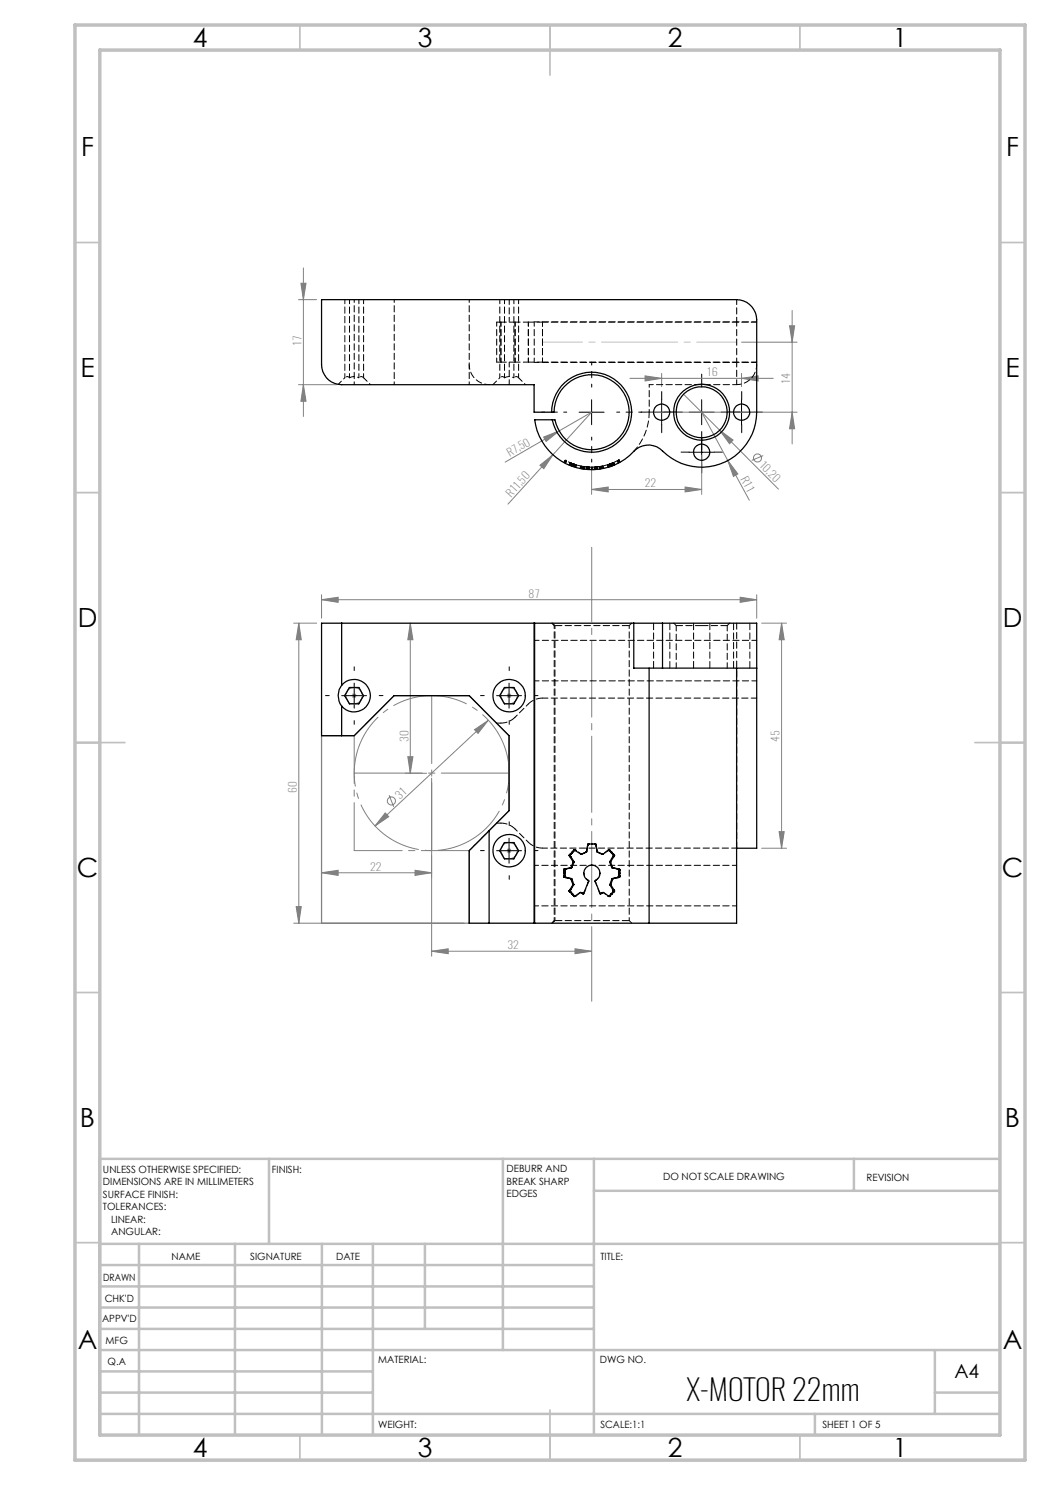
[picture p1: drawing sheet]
<svg xmlns="http://www.w3.org/2000/svg" width="210mm" height="297mm" viewBox="0 0 210 297" stroke-linecap="round" stroke-linejoin="round" font-family="sans-serif">
<g fill="none" stroke="#808080" stroke-width=".2">
<path d="M59.7 59.9h3.6M60.2 56.7h1l-.5 3.2zM60.7 53.6v29.7M59.7 76.9h7.6M60.7 76.9l.5 3.4h-1zM126 75.7h28.7M129 75.2l3.3 .5-3.3 .5zM132.3 74.7v2.6M136.7 78.8l7.2 7.2M148.3 75.7l3.3-.5v1zM148.3 74.7v2.6M148.3 68.4h11.1"/>
<path d="M157.9 65.2h1l-.5 3.2zM158.4 62.1v26.7M108 93.1l2.6-2.2-1.8 2.8zM108.7 87.4l3.1-1.2-2.6 2.1zM111.8 86.2l-10.8 6.2M111.8 86.2l6.5-3.8-16.7 18.4M118.3 97.9l3.3-.5v1zM118.3 93.4v5.5M118.3 97.9h22M129.3 82.4h30.1M137 97.4l3.3 .5-3.3 .5zM140.3 91v7.9"/>
<path d="M140.3 82.4l5.3 9.7M143.9 86l2.7 2-.7 .8zM143.9 86l11.8 11.8M145.6 92.1l2 2.7-.9 .5zM145.6 92.1l4.3 7.9M152.6 91.1l-2.2 1M158.4 82.4l.5 3.4h-1zM64.3 119.9l3.3-.5v1.1zM64.3 119v4.6M64.3 119.9h87M148 119.4l3.3 .5-3.3 .6zM151.3 119v4.6"/>
<path d="M58.7 124.6h4.6M59.8 124.6l.5 3.3h-1.1zM59.8 124.6v60M70.3 139.1h1M70.5 138.8l.7 .7M70.8 138.6v1M71.2 138.8l-.7 .7M82.1 124.6v30.1M82.1 124.6l.5 3.3h-1zM101.3 139.1h1M101.5 138.8l.7 .7M101.8 138.6v1"/>
<path d="M102.2 138.8l-.7 .7M152.3 124.6h5M156.3 124.6l.5 3.3h-1zM156.3 124.6v45M77.8 159l.9 2.4M81.1 154.7h4.2M81.6 151.3h1l-.5 3.4zM86.3 155.6v35.6M94.9 145.9l2.7-1.8-2 2.6zM97.6 144.1l-22.6 21.1M64.3 174.6l3.3-.5v1zM64.3 174.6h22"/>
<path d="M77 162.6l.8 .7-2.8 1.9zM83 174.1l3.3 .5-3.3 .5zM101.3 170.1h1M101.5 169.8l.7 .7M101.8 169.6v1M102.2 169.8l-.7 .7M152.3 169.6h5M155.8 166.3h1l-.5 3.3zM58.7 184.6h34.1M59.2 181.3h1.1l-.5 3.3zM86.3 190.2l3.3-.4v.9zM86.3 190.2h32"/>
<path d="M115 189.8l3.3 .4-3.3 .5z"/>
<circle cx="151.5" cy="91.6" r=".82"/>
<circle cx="78.3" cy="160.2" r=".81"/>
</g>
<path d="M101.2 150.1a15.5 15.5 0 0 0-25.9-6.3 15.5 15.5 0 0 0 6.8 25.7 15.5 15.5 0 0 0 19.4-18.3l-.3-1.1" fill="none" stroke="#808080" stroke-width=".2" stroke-dasharray="15.2 1.3 1.3 1.3" stroke-dashoffset="6.6" stroke-linecap="butt"/>
<path d="M72.4 138.6a1.62 1.62 0 0 0-2.7-.6 1.62 1.62 0 0 0 .7 2.7 1.62 1.62 0 0 0 2-1.9v-.2M103.4 138.6a1.63 1.63 0 0 1-1.9 2.1 1.63 1.63 0 0 1-.9-2.6 1.63 1.63 0 0 1 2.7 .4l.1 .1M103.4 169.6a1.62 1.62 0 0 0-2.7-.6 1.62 1.62 0 0 0 .7 2.7 1.62 1.62 0 0 0 2-1.9v-.2" fill="none" stroke="#808080" stroke-width=".2" stroke-dasharray="15.2 1.3 1.3 1.3" stroke-dashoffset="12" stroke-linecap="butt"/>
<g fill="none" stroke="#000" stroke-width=".2" stroke-dasharray="15.2 1.3 1.3 1.3">
<path d="M132.3 79.9v-1.6M140.3 77.4v-2.6M148.3 79.9v-1.6M129.8 82.4h-1.6M132.3 84.9v1.7M134.8 82.4h1.7M135.3 82.4h-2.6M137.8 90.4h-1.6M140.3 87.4v2.6M140.3 87.9v-1.6M140.3 92.9v1.7M142.8 90.4h1.7"/>
<path d="M145.3 82.4h2.6M145.8 82.4h-1.6M148.3 84.9v1.7M150.8 82.4h1.7M65.8 139.1h-.7M70.8 134.1v-.7M75.8 139.1h.8M96.8 139.1h-.7M101.8 134.1v-.7M106.8 139.1h.8M70.8 144.1v.8M101.8 144.1v.8"/>
<path d="M96.8 170.1h-.7M101.8 165.1v-.7M101.8 175.1v.8M106.8 170.1h.8"/>
</g>
<path d="M118.3 77.4v-5M113.3 82.4h-5M118.3 87.4v5M123.3 82.4h5" fill="none" stroke="#000" stroke-width=".2" stroke-dasharray="15.2 1.3 1.3 1.3" stroke-dashoffset="14.6"/>
<g fill="none" stroke="#000" stroke-width=".2">
<path d="M118.3 79.9v5M132.3 79.9v5M140.3 79.9v5M148.3 79.9v5M115.8 82.4h5M129.8 82.4h5M137.8 82.4h5M137.8 90.4h5M140.3 87.9v5.1M145.8 82.4h5M68.3 139.1h5M70.8 136.6v5"/>
<path d="M99.3 139.1h5M101.8 136.6v5M99.3 170.1h5M101.8 167.6v5"/>
</g>
<path d="M108.5 68.4h38.8" fill="none" stroke="#c0c0c0" stroke-width=".2" stroke-dasharray="15.2 1.3 1.3 1.3" stroke-dashoffset="7.2"/>
<g fill="none" stroke="#c0c0c0" stroke-width=".35">
<path d="M60 5v5M110 5v10M160 5v5M15 48.5h5M200 48.5h5M15 98.5h5M200 98.5h5M15 148.5h10M195 148.5h10M15 198.5h5M200 198.5h5M15 248.5h5"/>
<path d="M200 248.5h5M60 287v5M110 282v10M160 287v5"/>
</g>
<g fill="none" stroke="#c0c0c0" stroke-width=".5">
<path d="M53.8 231.8v17M100.6 231.8v38.2M118.8 231.8v55.2M118.8 238.2h81.2M170.8 231.8v6.4M200 231.8h-180v55.2M20 248.8h180M20 257.3h98.8M20 253h98.8M27.8 248.8v38.2M47 248.8v38.2M64.4 248.8v38.2"/>
<path d="M74.6 248.8v38.2M85 248.8v17M20 265.8h98.8M20 261.5h98.8M20 278.5h54.6M20 274.3h54.6M20 270h180M187 278.5h13M187 270v12.8M20 282.8h180M163 282.8v4.2"/>
</g>
<path d="M15 5h190v287h-190zM20 10h180v277h-180z" fill="none" stroke="#c0c0c0" stroke-width=".7"/>
<path d="M69.9 137.5h1.9l.9 1.6-.9 1.7h-1.9l-1-1.7zM100.9 137.5h1.9l.9 1.6-.9 1.7h-1.9l-1-1.7zM64.3 147.1h6.5l8-8h15l8 8v15l-8 8v14.5h-29.5zM100.9 168.5h1.9l.9 1.6-.9 1.7h-1.9l-1-1.7z" fill="none" stroke="#808080" stroke-width=".25"/>
<path d="M86.3 139.1v31M70.8 154.6h31" fill="none" stroke="#808080" stroke-width=".2" stroke-dasharray="15.2 1.3 1.3 1.3" stroke-dashoffset="1.6"/>
<path d="M118.3 109.5v90.8" fill="none" stroke="#808080" stroke-width=".2" stroke-dasharray="15.2 1.3 1.3 1.3" stroke-dashoffset=".3"/>
<path d="M70.8 147.1v23M70.8 170.1h23" fill="none" stroke="#808080" stroke-width=".2" stroke-dasharray="15.2 1.3 1.3 1.3" stroke-dashoffset="5.6"/>
<g fill="#808080">
<path d="M108.7 87.4l3.1-1.2-2.6 2.1z"/>
<path d="M108 93.1l2.6-2.2-1.8 2.8z"/>
<path d="M145.6 92.1l2 2.7-.9 .5z"/>
<path d="M143.9 86l2.7 2-.7 .8z"/>
<path d="M158.4 82.4l.5 3.4h-1zM157.9 65.2h1l-.5 3.2z"/>
<path d="M83 174.1l3.3 .5-3.3 .5zM64.3 174.6l3.3-.5v1z"/>
<path d="M118.3 97.9l3.3-.5v1zM137 97.4l3.3 .5-3.3 .5zM129 75.2l3.3 .5-3.3 .5zM148.3 75.7l3.3-.5v1z"/>
<path d="M64.3 119.9l3.3-.5v1.1zM148 119.4l3.3 .5-3.3 .6z"/>
<path d="M86.3 190.2l3.3-.4v.9zM115 189.8l3.3 .4-3.3 .5z"/>
<path d="M94.9 145.9l.7 .8 2-2.6zM77 162.6l-2 2.6 2.8-1.9z"/>
<path d="M81.6 151.3h1l-.5 3.4zM82.1 124.6l.5 3.3h-1z"/>
<path d="M59.8 124.6l.5 3.3h-1.1zM59.2 181.3h1.1l-.5 3.3zM156.3 124.6l.5 3.3h-1zM155.8 166.3h1l-.5 3.3zM60.2 56.7h1l-.5 3.2zM60.7 76.9l.5 3.4h-1z"/>
</g>
<g fill="none" stroke="#000" stroke-width=".25">
<path d="M64.3 59.9h83a4.1 4.1 0 0 1 4 4.1v18.4a11.1 11.1 0 0 1-7.1 10.3 11.1 11.1 0 0 1-12.2-3 4 4 0 0 0-5.2 .6 11.5 11.5 0 0 1-12 3.1 11.5 11.5 0 0 1-7.9-9.4h4.1a7.5 7.5 0 0 0 11.7 4.5 7.5 7.5 0 0 0-.5-12.5 7.5 7.5 0 0 0-11.3 5.5l-.1 .9h-4v-5.5h-38.5a4 4 0 0 1-4-3.9zM110.3 82.4a8 8 0 0 1 11.6-7.1 8 8 0 0 1 1.3 13.5 8 8 0 0 1-12.7-4.8M68.3 137.1a3.3 3.3 0 0 1 4.8-.3 3.3 3.3 0 0 1 0 4.7 3.3 3.3 0 0 1-4.8-.3M68.3 137.1a3.4 3.4 0 0 0 0 4.1M68.3 124.6h-4v22.5h4M68.3 124.6h38.6M68.3 124.6v12.5M69.9 137.5h1.9l.2 .4 .7 1.2-.9 1.7h-1.9l-1-1.7zM100.9 137.5h1.9l.9 1.6-.9 1.7h-1.9l-.3-.4-.7-1.3zM106.8 124.6v60M106.9 124.6h19.9M106.9 124.6v60"/>
<path d="M126.8 124.6v9h5.7M126.8 124.6h5.7M129.8 133.6v51M132.5 133.6h18.8M132.5 124.6h18.8v45h-4M132.5 124.6v9M147.3 133.6v51h-17.5M68.3 147.1h2.5l8-8h15l8 8v15l-4 4M68.3 141.2v5.9M97.8 166.1l-4 4v14.5h4M97.8 166.1v18.5M100.9 168.5h1.9l.9 1.6-.9 1.7h-1.9l-.3-.4-.7-1.3z"/>
<path d="M112.8 175.4l.5 .1M112.8 173.9v1.5M112.8 175.4h.2M112.8 173.9h.2M112.8 174h.2M112.8 175.2h.2M112.8 174.2h.2M112.8 174.7h.2M112.8 174.6h.2M112.8 175.1h.2M113 175.5h.1M113 175.4l.1 .1"/>
<path d="M113 173.9v1.5M113.1 173.8l-.1 .1M113.1 173.8h-.1M113.1 175.5l1 .2M113.1 173.8h.2M113.1 175.5h.2M113.3 173.8l-.5 .1M113.3 175.5l1 .2M113.8 171v.1M113.8 178.1v.2M113.8 171.1l.2 .2M113.8 178.3l.5 .4"/>
<path d="M113.8 171h.3M113.8 178.3h.3M113.8 171.1h.2M113.8 178.1h.2M113.9 171.2h.2M113.9 178h.2M113.9 170.9h.2M113.9 178.4h.2M114 171.3l.6 1M114 177.9l-.2 .2M114 171.3h.2M114 177.9h.2"/>
<path d="M114 178.1l.1 .2M114 170.8h.2M114 171.1l.2 .2M114 178.4h.2M114.1 171l-.1 .1M114.1 178.3v.1M114.1 175.7l.1 .1M114.1 175.7h.2M114.1 173.6l-1 .2M114.1 178.4l.4 .3M114.1 170.9v.1M114.1 173.6h.2"/>
<path d="M114.2 175.8l.4 1.1M114.2 177.9l-.2 .2M114.2 171.3l.6 1M114.2 175.8h.2M114.2 173.5l-.1 .1M114.2 173.5h.2M114.3 175.7l.1 .1M114.3 170.6l-.5 .4M114.3 178.7l.1 .1M114.3 178.7h.2M114.3 173.6l-1 .2M114.3 170.6h.2"/>
<path d="M114.4 173.5l-.1 .1M114.4 170.5l-.1 .1M114.4 178.8l.3 .3M114.4 178.8h.1M114.4 175.8l.4 1.1M114.4 170.5h.1M114.5 178.7v.1M114.5 170.6l-.4 .3M114.5 178.8l.3 .3M114.5 170.5v.1M114.6 176.9v.1M114.6 177l-.6 .9"/>
<path d="M114.6 177h.1M114.6 176.9h.2M114.6 172.3v.2M114.6 172.5l-.4 1M114.6 172.5h.2M114.6 172.3h.2M114.7 170.2l-.3 .3M114.7 179.1v.1M114.7 170.2h.1M114.7 179.1h.1M114.7 170.1v.1M114.7 179.2l.1 .1"/>
<path d="M114.7 177l-.5 .9M114.7 170.1h.2l-.1 .1M114.8 176.9l-.1 .1M114.8 172.3v.2M114.8 179.1l.1 .1h-.2M114.8 172.5l-.4 1M114.8 170.2l-.3 .3M114.8 170l1.4 .8M114.8 170l-.1 .1M114.8 179.3h.1M114.8 170h.1M116 178.5l-1.2 .8"/>
<path d="M116 178.5l.3 .1M116.1 178.5l.3 .1M116.3 178.6l.1 .1M116.3 178.6h.1M116.4 178.7l.2 .1M116.4 178.7h.1M116.4 178.6l.1 .1M116.5 178.7l.1 .1M116.6 178.8l1.1-2.6a1.67 1.67 0 0 1-.6-2.6 1.67 1.67 0 0 1 2.6 0 1.67 1.67 0 0 1-.7 2.6l1.1 2.6M117.2 170.4l-1 .4M117.2 170.4h.1M117.3 170.4l-1.1 .4"/>
<path d="M117.3 170.4h-.1M117.3 170.4h.1M117.5 169.1l-.2 1.3M117.5 169.1h.1M117.5 168.9h1.7M117.5 168.9v.1M117.5 169v.1M117.5 168.9l.1 .1M117.5 169h.1M117.6 169l-.1 .1M119.2 169h.1M119.2 169v.1"/>
<path d="M119.2 168.9v.1M119.2 169.1h.1M119.2 169.1l.2 1.3M119.2 169.1l.3 1.3M119.4 170.4h.1M119.5 170.4h.1M119.5 170.4l1.1 .4M120.1 178.8h.1M120.2 178.7h.1M120.2 178.7l-.1 .1M120.3 178.7l-.2 .1M120.3 178.6h.1"/>
<path d="M120.3 178.6l-.1 .1M120.4 178.6l-.1 .1M120.6 178.5l1.2 .8M120.6 178.5l-.3 .1M120.6 178.5l-.2 .1M121.8 179.3h.1M121.8 170h.1M121.9 170l-1.3 .8-1.1-.4M121.9 179.3h-.1M121.9 170l.1 .1M121.9 179.1l-.1 .1h.2M121.9 170.2l.3 .3"/>
<path d="M121.9 170.2h.2M121.9 179.1h.2M122 172.3v.2M122 172.5l.3 1M122 172.5h.1M122 172.3h.1M122 176.9v.1M122 177l.6 .9M122 177h.2M122 176.9h.2M122 170.1l.1 .1M122 179.2l-.1 .1"/>
<path d="M122 170.1h-.2l.1 .1M122.1 170.2l.3 .3M122.1 179.1l-.1 .1M122.1 172.3v.2M122.1 172.5l.4 1M122.2 176.9v.1M122.2 177l.6 .9M122.2 178.8h.2M122.2 178.8l-.3 .3M122.2 170.5l.1 .1M122.2 170.5h.2M122.3 178.7h.1"/>
<path d="M122.3 178.7l-.1 .1M122.3 170.6l.2 .2M122.3 170.6h.1M122.3 173.5l.1 .1M122.3 173.5h.2M122.4 170.5v.1M122.4 178.8l-.3 .3M122.4 175.8l-.4 1.1M122.4 175.8h.2M122.4 173.6l1 .2M122.4 173.6h.2M122.4 175.7v.1"/>
<path d="M122.4 170.6l.5 .4M122.4 178.7v.1M122.4 175.7h.2M122.5 173.5l.1 .1M122.5 170.8h.2M122.5 178.4l-.2 .3M122.5 170.8l.1 .1M122.5 178.4h.2M122.6 175.8l-.4 1.1M122.6 177.9l.1 .2M122.6 171.3l-.6 1M122.6 171.3h.2"/>
<path d="M122.6 177.9h.2M122.6 175.7v.1M122.6 170.9l.1 .1M122.6 173.6l1.1 .2M122.6 178.4h-.1M122.6 170.9h.2M122.6 178.4h.2M122.6 171.2h.2M122.6 178h.2M122.7 178.1v.2M122.7 171v.1M122.7 178.3l-.1 .1"/>
<path d="M122.7 171.1l-.1 .2M122.7 171h.2M122.7 178.3h.2M122.7 171.1h.2M122.7 178.1h.2M122.8 171.3l-.7 1M122.8 177.9l.1 .2M122.9 171v.1M122.9 178.1v.2M122.9 171.1l-.1 .2M122.9 178.3l-.5 .4M123.4 173.8l.6 .1"/>
<path d="M123.4 175.5l-1 .2M123.4 173.8h.3M123.4 175.5h.3M123.6 173.8l.1 .1M123.7 175.5l-1.1 .2M123.7 173.8h.1M123.7 175.4l-.1 .1M123.7 173.9v1.5M123.7 175.4h.3M123.7 173.9h.3M123.7 174h.3M123.7 175.2h.3"/>
<path d="M123.7 174.2h.3M123.7 174.7h.3M123.7 174.6h.3M123.7 175.1h.3M123.8 175.5h-.1M124 175.4l-.6 .1M124 173.9v1.5M97.8 184.6h9.1M106.9 184.6h22.9"/>
<circle cx="132.3" cy="82.4" r="1.62"/>
<circle cx="140.3" cy="82.4" r="5.6"/>
<circle cx="140.3" cy="90.4" r="1.63"/>
<circle cx="140.3" cy="82.5" r="5.1"/>
<circle cx="148.3" cy="82.4" r="1.62"/>
<circle cx="101.8" cy="139.1" r="3.3"/>
<circle cx="101.8" cy="170.1" r="3.3"/>
</g>
<g fill="none" stroke="#000" stroke-width=".2" stroke-dasharray="1.3 .6">
<path d="M113 92.1l-.2 .4M113 92.1h.1M113.1 92.1l-.3 .4M113.1 92.1h-.1M113.2 92.2l-.2 .4M113.2 92.2l-.1-.1M113.3 92.2l-.2 .5M113.3 92.2h-.1M114 92.5l-.2 .5M114 92.6l-.1 .4M114.1 92.6l-.2 .4M114.1 92.6h-.1"/>
<path d="M114.1 92.6l-.1 .5M114.1 92.6h.1M114.2 92.6l-.2 .5M114.2 92.6h-.1M114.3 92.7l-.2 .4M114.4 92.7l-.2 .5M114.4 92.7h-.1M114.5 92.7l-.2 .5M114.5 92.7l-.3-.1M114.6 92.8l-.2 .4M114.6 92.8l-.1-.1M114.6 93.3l.2-.5"/>
<path d="M114.8 92.8l-.2 .5M114.8 92.8l-.6-.2M114.8 92.8h.1M114.8 92.8l-.4-.1M114.8 92.8l-.1 .5M114.8 92.8h-.2M114.9 92.9l-.2 .4M114.9 92.9l-.1-.1M115 92.9l-.2 .5M115 92.9h-.1M115.1 92.9h-.1M115.1 92.9l-.2 .5"/>
<path d="M115.2 93l-.2 .4M115.2 93l-.1-.1M115.3 93l-.2 .5M115.3 93h-.1M116.1 93.2l-.1 .5M116.2 93.2l-.1 .5M116.3 93.2l-.1 .5M116.3 93.2h-.1M116.4 93.3l-.1 .4M116.5 93.3l-.1 .5M116.7 93.3l-.1 .5M116.8 93.3l-.1 .5"/>
<path d="M116.8 93.3v.5M116.9 93.3l-.1 .5M116.9 93.3v.5M117.3 93.4l-.1 .5M117.3 93.4v.5M117.3 93.4h.1M117.5 93.4v.5M117.6 93.4l-.1 .5M117.6 93.4h-.3M117.6 93.4v.5M117.6 93.4h.1M117.7 93.4l-.1 .5"/>
<path d="M117.7 93.4h-.1M117.7 93.4v.5M117.8 93.4l-.1 .5M117.8 93.4h-.1M117.8 93.4v.5M117.9 93.4v.5M117.9 93.4h-.1M118.3 93.4v.5M118.3 93.4h-.4M118.4 93.4v.5M118.5 93.4v.5M118.5 93.4h-.2"/>
<path d="M118.8 93.4h-.3M118.8 93.4l.1 .5M119 93.4v.5M119 93.4h-.2M119 93.4l.1 .5M119 93.4h.1M119.1 93.4v.5M119.1 93.4h-.1M119.2 93.4v.5M119.2 93.4h-.1M119.2 93.4h.1M119.2 93.4l.1 .5"/>
<path d="M119.4 93.4h-.2M119.4 93.4l.1 .5M119.5 93.4h-.1M119.5 93.4l.1 .5M119.9 93.3v.5M119.9 93.3l.1 .5M120 93.3l.1 .5M120.1 93.3v.5M120.3 93.3v.5M120.4 93.2l.1 .5M120.5 93.2l.1 .5M120.5 93.2h-.1"/>
<path d="M120.6 93.2l.1 .5M121.5 93l.1 .4M121.6 92.9l.1 .5M121.6 92.9l-.1 .1M121.7 92.9l.1 .5M121.7 92.9h-.1M121.8 92.9h-.1M121.8 92.9l.1 .4M121.9 92.8l-.1 .1M121.9 92.8l.1 .5M122 92.8h-.1M122 92.8l.1 .5"/>
<path d="M122 92.8h.1M122 92.8l.2 .5M122.2 92.7l-.2 .1M122.2 92.7l.2 .5M122.3 92.7h-.1M122.3 92.7l.2 .5M122.4 92.7l-.4 .1M122.4 92.7l.1 .4M122.4 92.7l.2 .4M122.4 92.6v.1M122.4 92.6l.2 .5M122.5 92.6l.2 .5"/>
<path d="M122.5 92.6l-.2 .1M122.6 92.6l.2 .4M122.6 92.6l-.6 .2M122.6 92.6h-.1M122.7 92.5l.1 .5M122.7 92.5l-.1 .1M122.7 92.5l.2 .5M122.7 92.5h.1M122.9 93l-.2-.5M123.5 92.2l.2 .4M123.6 92.1l.2 .4M123.6 92.1l-.1 .1"/>
<path d="M123.7 92l.2 .5M123.7 92l-.1 .1M123.7 92l.3 .5M123.7 92h.1M123.7 92l.3 .4M111 125.1h-.2M135.2 125.1h5.1M140.3 125.1h5.1M147.3 124.6v45M100.2 144.6a4 4 0 0 0 2.8-1.2M105.7 140.8a4 4 0 0 1 2.8-1.2M103 165.8a4 4 0 0 0-2.8-1.2"/>
<path d="M108.5 169.6a4 4 0 0 1-2.8-1.2M114.9 179.3h.1M115 179.3h.1M115 179.3h-.1M115 170h-.1M115.1 170h-.1M115.1 179.3l.1-.1M115.1 179.3h-.2M115.1 170h-.2M115.2 179.2h-.2M115.2 179.2l.1-.1M115.2 170h-.2"/>
<path d="M115.2 170h-.1M115.3 179.1h-.2M115.3 170.1h-.2M115.3 170.1l-.1-.1M116.1 178.5h-.1M116.2 170.8h-.1M116.7 178.8l.1-.1M116.8 178.7h-.1M116.8 178.7l.1-.2M116.8 174.6h.1M116.9 178.5h-.1M116.9 178.5v-.1"/>
<path d="M116.9 178.4h.1M117.5 176h.1M117.6 176.1h.1M117.6 176.1l-.1-.1M117.7 176.5h-.1M117.7 176.5v-.1M117.7 168.8h.1M117.7 176.4h.1M117.7 176.4l.1-.2M117.7 176.1h.1M117.7 176.1h-.1M117.8 176.2h-.1"/>
<path d="M117.8 176.2l-.1-.1M118.4 173h.1M119 176.2h.1M119 176.2l.1 .2M119 176.1h.1M119 176.1v.1M119.1 176.4h.1M119.1 176.4v.1M119.1 168.8h.1M119.1 176.5h.1M119.2 176.1h.1M119.2 176.1h-.2"/>
<path d="M119.2 176h.1M119.2 176v.1M119.9 178.4h.1M119.9 178.4v.1M119.9 178.5h.1M119.9 178.5l.1 .2M119.9 174.6h.1M120 178.7l.1 .1M120 178.7h.1M120.1 178.8h.1M120.5 170.8h.1M120.6 178.5h.1"/>
<path d="M121.5 170.1h.1M121.5 179.1h.1M121.5 179.1l.1 .1M121.6 179.2l.1 .1M121.6 170l-.1 .1M121.6 170h.1M121.6 179.2h.1M121.7 170h-.1M121.7 170h.1M121.7 179.3h.1M121.8 170h.1M121.8 179.3h.1"/>
<path d="M121.9 169.9h-.2M110.8 184.1h.2"/>
</g>
<path d="M69.9 75.6a.56 .56 0 0 0-.9 0M72.7 75.6a.56 .56 0 0 0-.9 0M100.9 75.6a.56 .56 0 0 0-.9 0M103.7 75.6a.56 .56 0 0 0-.9 0M147.3 76.9h-17.5M116.2 93.2l-.9-.2M117.3 93.4l-1-.2M120.4 93.2l-.9 .2M121.5 93l-1 .2M115.3 179.1l.8-.6M120.6 178.5l.9 .6" fill="none" stroke="#000" stroke-width=".2" stroke-dasharray="1.3 .6" stroke-dashoffset=".5"/>
<path d="M114.3 92.7l-1-.5M123.5 92.2l-1.1 .4M116.2 170.8l-.9-.7M116.9 178.4l.8-1.9M119.1 176.5l.8 1.9M121.5 170.1l-1 .7" fill="none" stroke="#000" stroke-width=".2" stroke-dasharray="1.3 .6" stroke-dashoffset=".6"/>
<path d="M117.5 176a1.65 1.65 0 0 1-.7-1.4M119.9 174.6a1.65 1.65 0 0 1-.7 1.4" fill="none" stroke="#000" stroke-width=".2" stroke-dasharray="1.3 .6" stroke-dashoffset=".8"/>
<path d="M111 125.1h14.8M130.7 124.6v9M134 133.6v-9M138.7 124.6v9M142 133.6v-9M146.7 124.6v9M150 133.6v-9M125.8 184.1h-14.8" fill="none" stroke="#000" stroke-width=".2" stroke-dasharray="1.3 .6" stroke-dashoffset="-.1"/>
<g fill="none" stroke="#000" stroke-width=".2" stroke-dasharray="1.3 .6" stroke-dashoffset=".4">
<path d="M69 59.9v15.7M69.9 59.9v15.7M71.8 59.9v15.7M72.7 59.9v15.7M100 59.9v15.7M100.9 59.9v15.7M102.8 59.9v15.7M103.7 59.9v15.7M93.8 72.9a4 4 0 0 0 4 4M99.3 72.4h.9M99.3 64.4h.9M99.3 64.4v8"/>
<path d="M100.2 64.4v8M100.2 72.4v-8M103 72.4v-8M103 64.4v8M105.7 64.4v8M105.7 72.4v-8M106.8 64.4v8.1M108.5 72.4v-8M108.5 64.4v8M147.3 76.9a4 4 0 0 0 4-4M147.3 64.4v8M117.5 93.4l-.7-.1"/>
<path d="M119.9 93.3l-.7 .1M110.5 124.6l.5 .5M110.8 125.1l-.5-.5M125.8 125.1l.5-.5M134.7 124.6l.5 .5M145.4 125.1l.5-.5M99.3 144.6h.9M99.3 164.6h.9M147.3 173.1h-40.5M106.8 181.2h40.5M110.3 184.6l.5-.5M111 184.1l-.5 .5"/>
<path d="M126.3 184.6l-.5-.5"/>
</g>
<path d="M70.8 59.9v17M78.8 59.9v17M93.8 59.9v17M129.8 82.4v-5.5M110.8 125.1v59M111 125.1v59M103 143.4l2.7-2.6M105.7 168.4l-2.7-2.6M125.8 184.1v-59" fill="none" stroke="#000" stroke-width=".2" stroke-dasharray="1.3 .6" stroke-dashoffset=".7"/>
<path d="M101.8 59.9v4.5M147.3 59.9v4.5M101.8 72.4v4.5M103 72.4h2.7M105.7 64.4h-2.7M106.8 72.5h44.5M147.3 72.4v4.5M151.3 64.4h-44.5M106.8 136.2h44.5M151.3 128.1h-44.5M108.5 169.6h38.8" fill="none" stroke="#000" stroke-width=".2" stroke-dasharray="1.3 .6" stroke-dashoffset=".3"/>
<path d="M100.2 72.4h2.8M103 64.4h-2.8M105.7 72.4h2.8M108.5 64.4h-2.8M108.5 64.4h42.8M108.5 72.4h42.8M108.5 139.6h42.8M135.2 125.1v8.5M145.4 133.6v-8.5" fill="none" stroke="#000" stroke-width=".2" stroke-dasharray="1.3 .6" stroke-dashoffset=".2"/>
<path d="M126.8 90.3a11.5 11.5 0 0 0 3-7.9" fill="none" stroke="#000" stroke-width=".2" stroke-dasharray="1.3 .6" stroke-dashoffset=".1"/>
<path d="M71.8 75.6a1.88 1.88 0 0 0-1.9 0M74.1 76.9l-1.4-1.3M100 75.6l-1.4 1.3M102.8 75.6a1.88 1.88 0 0 0-1.9 0M105.1 76.9l-1.4-1.3" fill="none" stroke="#000" stroke-width=".2" stroke-dasharray="1.3 .6" stroke-dashoffset="1"/>
<path d="M69 75.6l-1.3 1.3" fill="none" stroke="#000" stroke-width=".2" stroke-dasharray="1.3 .6" stroke-dashoffset=".9"/>
<text font-size="5.8" x="137.3" y="280.2">X-MOTOR 22mm</text>
<g font-size="5.3">
<text x="38.5" y="9.5">4</text>
<text x="83.5" y="9.5">3</text>
<text x="133.6" y="9.5">2</text>
<text x="178.6" y="9.5">1</text>
<text x="16.2" y="31.3">F</text>
<text x="201.2" y="31.3">F</text>
<text x="16.1" y="75.5">E</text>
<text x="201.1" y="75.5">E</text>
<text x="15.5" y="125.5">D</text>
<text x="200.5" y="125.5">D</text>
<text x="15.4" y="175.5">C</text>
<text x="200.4" y="175.5">C</text>
<text x="16" y="225.5">B</text>
<text x="201" y="225.5">B</text>
<text x="15.5" y="269.8">A</text>
<text x="200.5" y="269.8">A</text>
<text x="38.5" y="291.5">4</text>
<text x="83.5" y="291.5">3</text>
<text x="133.6" y="291.5">2</text>
<text x="178.6" y="291.5">1</text>
</g>
<text font-size="3.9" x="190.9" y="275.5">A4</text>
<g font-size="2.1" fill="#808080">
<text x="60.3" y="69.2" transform="rotate(-90 60.3 69.2)">17</text>
<text x="141.4" y="75.2">16</text>
<text x="158" y="76.8" transform="rotate(-90 158 76.8)">14</text>
<text x="102" y="91.4" transform="rotate(-30 102 91.4)">R7,50</text>
<text x="148" y="95.8" transform="rotate(62 148 95.8)">R11</text>
<text x="151.7" y="93.2" transform="rotate(45 151.7 93.2)">10,20</text>
<text x="102.2" y="99.5" transform="rotate(-48 102.2 99.5)">R11,50</text>
<text x="129" y="97.5">22</text>
<text x="105.7" y="119.5">87</text>
<text x="81.7" y="148.3" transform="rotate(-90 81.7 148.3)">30</text>
<text x="155.9" y="148.3" transform="rotate(-90 155.9 148.3)">45</text>
<text x="59.4" y="158.5" transform="rotate(-90 59.4 158.5)">60</text>
<text x="80" y="160" transform="rotate(-43 80 160)">31</text>
<text x="74" y="174.1">22</text>
<text x="101.5" y="189.8">32</text>
</g>
<g font-size="2">
<text x="20.6" y="234.6">UNLESS OTHERWISE SPECIFIED:</text>
<text x="20.6" y="237.1">DIMENSIONS ARE IN MILLIMETERS</text>
<text x="20.6" y="239.6">SURFACE FINISH:</text>
<text x="54.4" y="234.6">FINISH:</text>
<text x="101.3" y="234.5">DEBURR AND</text>
<text x="101.3" y="237">BREAK SHARP</text>
<text x="101.3" y="239.5">EDGES</text>
<text x="132.6" y="236">DO NOT SCALE DRAWING</text>
<text x="173.3" y="236.2">REVISION</text>
<text x="20.6" y="242.1">TOLERANCES:</text>
<text x="22.2" y="244.6">LINEAR:</text>
<text x="22.2" y="247.1">ANGULAR:</text>
<text x="34.3" y="252">NAME</text>
<text x="50" y="251.9">SIGNATURE</text>
<text x="67.2" y="251.9">DATE</text>
<text x="120.1" y="251.9">TITLE:</text>
<text x="20.6" y="256.1">DRAWN</text>
<text x="20.9" y="260.3">CHK'D</text>
<text x="20.4" y="264.4">APPV'D</text>
<text x="21.1" y="268.8">MFG</text>
<text x="21.5" y="273">Q.A</text>
<text x="75.6" y="272.5">MATERIAL:</text>
<text x="120" y="272.5">DWG NO.</text>
<text x="75.6" y="285.5">WEIGHT:</text>
<text x="120.1" y="285.6">SCALE:1:1</text>
<text x="164.5" y="285.6">SHEET 1 OF 5</text>
</g>
</svg>
